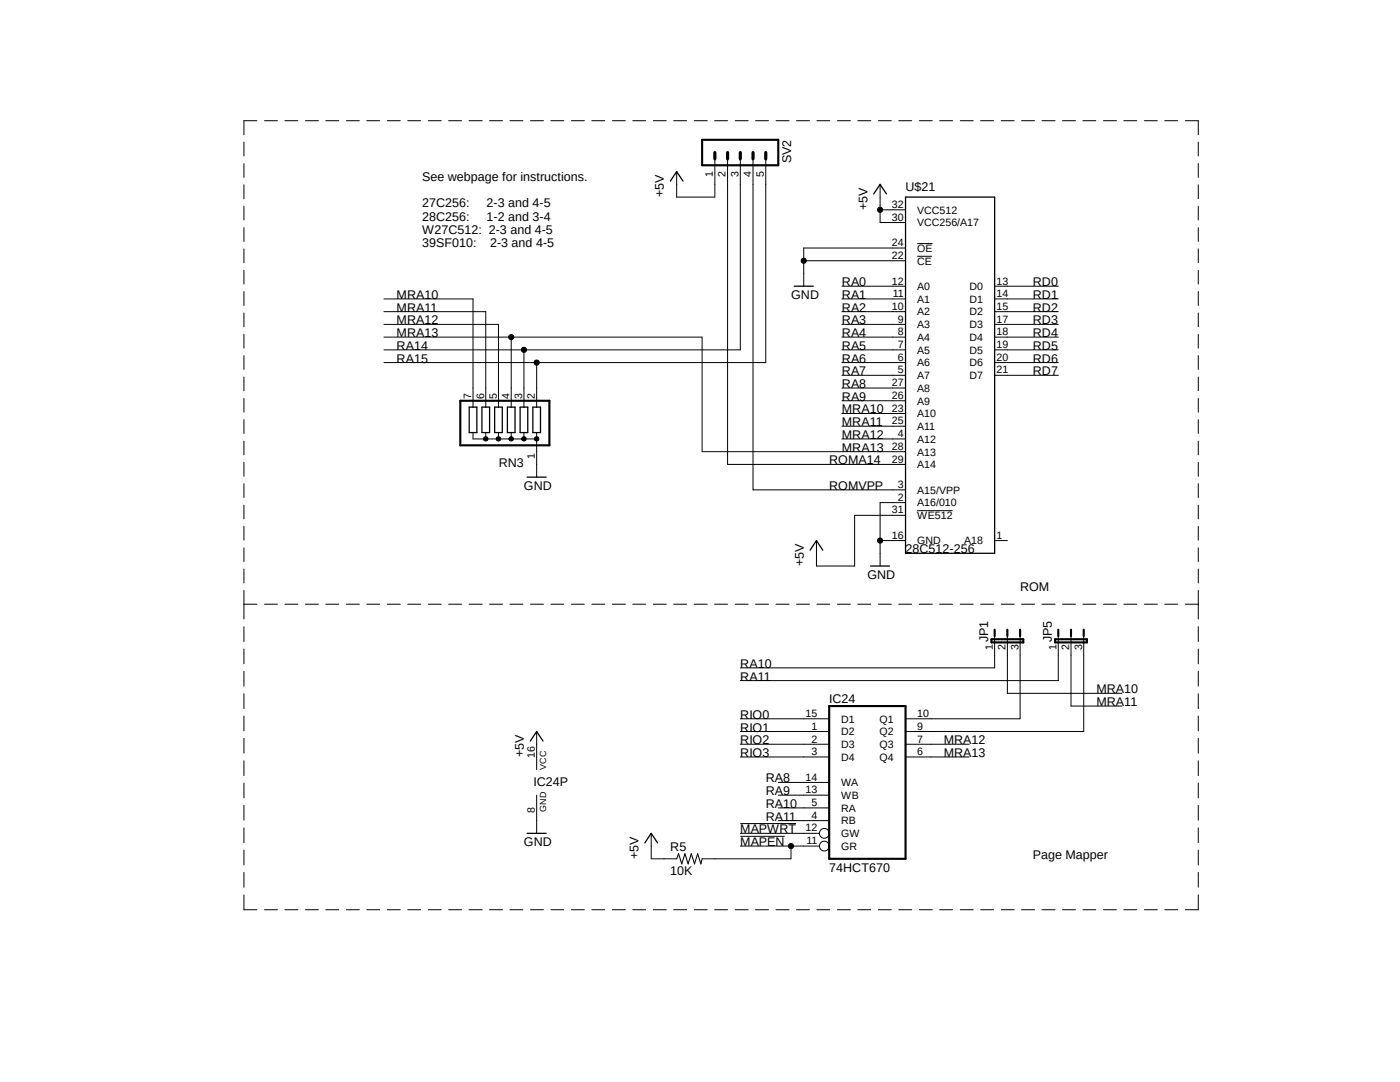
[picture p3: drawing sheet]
<svg xmlns="http://www.w3.org/2000/svg" width="279mm" height="216mm" viewBox="0 0 279 216" stroke-linecap="round" stroke-linejoin="round" font-family="sans-serif">
<path d="M48.6 24l190.7 176.3M239.3 24l-190.7 176.3" fill="none" stroke="#fff" stroke-width=".2"/>
<g fill="none" stroke="#000" stroke-width=".2">
<path d="M48.7 28.4v2.7M48.7 32.6v2.8M48.7 36.9v2.8M51.3 24.1h-2.6v2.8M52.8 24.1h2.6M56.9 24.1h2.5M61 24.1h2.5M65 24.1h2.6M69.1 24.1h2.6M73.2 24.1h2.6M77.3 24.1h2.6M81.4 24.1h2.5"/>
<path d="M85.5 24.1h2.6M89.5 24.1h2.6M93.6 24.1h2.6M97.7 24.1h2.6M101.8 24.1h2.6M105.9 24.1h2.6M109.9 24.1h2.6M114 24.1h2.6M118.1 24.1h2.6M122.2 24.1h2.6M126.3 24.1h2.6M130.4 24.1h2.6"/>
<path d="M134.5 24.1h2.5M138.6 24.1h2.5M142.6 24.1h2.6M142.7 31.7v7.6h-7.7v-5.1M145.2 31.7v61h35.5M146.7 24.1h2.6M147.7 31.7v38.1h-71.1M150.3 31.7v66h30.4M150.8 24.1h2.6M152.8 31.7v40.6h-76.2M154.9 24.1h2.6M159 24.1h2.5"/>
<path d="M163 24.1h2.6M167.1 24.1h2.6M171.2 24.1h2.6M175.3 24.1h2.6M175.6 36.8v7.6h5.1M179.4 24.1h2.5M183.5 24.1h2.6M187.5 24.1h2.6M191.6 24.1h2.6M195.7 24.1h2.6M199.8 24.1h2.6M203.9 24.1h2.6"/>
<path d="M207.9 24.1h2.7M212 24.1h2.6M216.1 24.1h2.6M220.2 24.1h2.6M224.3 24.1h2.6M228.4 24.1h2.6M232.5 24.1h2.5M236.6 24.1h2.5v2.8M239.1 28.4v2.7M239.1 32.6v2.8M239.1 36.9v2.8M48.7 41.1v2.8"/>
<path d="M48.7 45.4v2.8M48.7 49.7v2.7M48.7 53.9v2.8M48.7 58.2v2.8M76.6 59.6h17.8v21.6M160.4 52h20.3M168 57.1h12.7M168 59.6h12.7M175.6 41.9h5.1M180.7 49.5h-20.3v7.6M183 51.1h3M183 48.6h3.1"/>
<path d="M198.5 57.1h12.7M198.5 59.6h12.7M239.1 41.1v2.8M239.1 45.4v2.8M239.1 49.7v2.7M239.1 53.9v2.8M239.1 58.2v2.8M48.7 62.4v2.8M48.7 66.7v2.8M48.7 71v2.7M48.7 75.2v2.8M48.7 79.5v2.8"/>
<path d="M76.6 62.2h20.3v19M76.6 64.7h22.9v16.5M76.6 67.3h63.5v22.8h40.6M102 67.3v13.9M104.6 69.8v11.4M107.1 72.3v8.9M168 62.2h12.7M168 64.7h12.7M168 67.3h12.7M168 69.8h12.7M168 72.3h12.7M168 74.9h12.7"/>
<path d="M168 77.4h12.7M168 80h12.7M198.5 62.2h12.7M198.5 64.7h12.7M198.5 67.3h12.7M198.5 69.8h12.7M198.5 72.3h12.7M198.5 74.9h12.7M239.1 62.4v2.8M239.1 66.7v2.8M239.1 71v2.7M239.1 75.2v2.8"/>
<path d="M239.1 79.5v2.8M48.7 83.7v2.8M48.7 88v2.8M48.7 92.2v2.8M48.7 96.5v2.8M94.4 86.3v1.3h12.7M96.6 87.2l.3-.1 .4 .1 .1 .4-.1 .3-.4 .1-.3-.1-.1-.3 .5-.1-.5 .1zM96.9 86.3v1.3M99.1 87.2l.4-.1 .3 .1 .1 .4-.1 .3-.3 .1-.4-.1-.1-.3 .5-.1-.5 .1zM99.5 86.3v1.3M101.7 87.2l.3-.1 .4 .1 .1 .4-.1 .3-.4 .1-.3-.1-.1-.3 .5-.1-.5 .1zM102 86.3v1.3"/>
<path d="M104.2 87.2l.4-.1 .3 .1 .1 .4-.1 .3-.3 .1-.4-.1-.1-.3 .5-.1-.5 .1zM104.6 86.3v1.3M106.8 87.2l.3-.1 .3 .1 .2 .4-.2 .3-.3 .1-.3-.1-.2-.3 .5-.1-.5 .1zM107.1 86.3v8.9M168 82.5h12.7M168 85h12.7M168 87.6h12.7M239.1 83.7v2.8M239.1 88v2.8M239.1 92.2v2.8M239.1 96.5v2.8M48.7 100.8v2.7"/>
<path d="M48.7 105v2.8M48.7 109.3v2.8M48.7 113.5v2.8M48.7 117.8v5.7M175.6 107.9h5.1M180.7 100.3h-5.1v12.6M180.7 102.8h-10.1v10.1h-7.7v-5M183 101.9h7.1M198.5 107.9h2.5M239.1 100.8v2.7M239.1 105v2.8M239.1 109.3v2.8"/>
<path d="M239.1 113.5v2.8M239.1 117.8v5.7M48.7 125.1v2.9M48.7 129.5v3M48.7 133.9v3M48.7 138.4v3M48.7 120.6h2.6M52.8 120.6h2.6M56.9 120.6h2.5M61 120.6h2.5M65 120.6h2.6M69.1 120.6h2.6"/>
<path d="M73.2 120.6h2.6M77.3 120.6h2.6M81.4 120.6h2.5M85.5 120.6h2.6M89.5 120.6h2.6M93.6 120.6h2.6M97.7 120.6h2.6M101.8 120.6h2.6M105.9 120.6h2.6M109.9 120.6h2.6M114 120.6h2.6M118.1 120.6h2.6"/>
<path d="M122.2 120.6h2.6M126.3 120.6h2.6M130.4 120.6h2.6M134.5 120.6h2.5M138.6 120.6h2.5M142.6 120.6h2.6M146.7 120.6h2.6M150.8 120.6h2.6M154.9 120.6h2.6M159 120.6h2.5M163 120.6h2.6M167.1 120.6h2.6"/>
<path d="M171.2 120.6h2.6M175.3 120.6h2.6M179.4 120.6h2.5M183.5 120.6h2.6M187.5 120.6h2.6M191.6 120.6h2.6M195.7 120.6h2.6M198.5 126.9v6.4h-50.8M199.8 120.6h2.6M201 126.9v11.4h22.9M203.6 126.9v16.5h-22.9M203.9 120.6h2.6"/>
<path d="M207.9 120.6h2.7M211.2 126.9v8.9h-63.5M212 120.6h2.6M213.7 126.9v14h10.2M216.1 120.6h2.6M216.3 126.9v19.1h-35.6M220.2 120.6h2.6M224.3 120.6h2.6M228.4 120.6h2.6M232.5 120.6h2.5M236.6 120.6h2.5M239.1 125.1v2.9"/>
<path d="M239.1 129.5v3M239.1 133.9v3M239.1 138.4v3M48.7 142.9v2.9M48.7 147.3v3M48.7 151.8v3M48.7 156.3v2.9M107.1 146v7.6M107.1 158.7v7.6M147.7 146h17.8M147.7 148.5h17.8M147.7 151h17.8"/>
<path d="M147.7 143.4h17.8M155.3 158.7h10.2M155.3 156.1h10.2M180.7 148.5h12.7M180.7 151h12.7M239.1 142.9v2.9M239.1 147.3v3M239.1 151.8v3M239.1 156.3v2.9M48.7 178.6v2.9h2.6M48.7 160.7v3M48.7 165.2v2.9"/>
<path d="M48.7 169.6v3M48.7 174.1v2.9M130 166.3v5.1h5M147.7 166.9h8.9M147.7 164.3h11.2M147.7 168.8h15.8M147.7 166.3h15.8M155.3 163.7h10.2M155.3 161.2h10.2M157.9 168.8v2.6h-17.8M239.1 178.6v2.9h-2.5M239.1 160.7v3"/>
<path d="M239.1 165.2v2.9M239.1 169.6v3M239.1 174.1v2.9M52.8 181.5h2.6M56.9 181.5h2.5M61 181.5h2.5M65 181.5h2.6M69.1 181.5h2.6M73.2 181.5h2.6M77.3 181.5h2.6M81.4 181.5h2.5M85.5 181.5h2.6"/>
<path d="M89.5 181.5h2.6M93.6 181.5h2.6M97.7 181.5h2.6M101.8 181.5h2.6M105.9 181.5h2.6M109.9 181.5h2.6M114 181.5h2.6M118.1 181.5h2.6M122.2 181.5h2.6M126.3 181.5h2.6M130.4 181.5h2.6M134.5 181.5h2.5"/>
<path d="M138.6 181.5h2.5M142.6 181.5h2.6M146.7 181.5h2.6M150.8 181.5h2.6M154.9 181.5h2.6M159 181.5h2.5M163 181.5h2.6M167.1 181.5h2.6M171.2 181.5h2.6M175.3 181.5h2.6M179.4 181.5h2.5M183.5 181.5h2.6"/>
<path d="M187.5 181.5h2.6M191.6 181.5h2.6M195.7 181.5h2.6M199.8 181.5h2.6M203.9 181.5h2.6M207.9 181.5h2.7M212 181.5h2.6M216.1 181.5h2.6M220.2 181.5h2.6M224.3 181.5h2.6M228.4 181.5h2.6M232.5 181.5h2.5"/>
<circle cx="160.4" cy="52" r=".51"/>
<circle cx="175.6" cy="41.9" r=".51"/>
<circle cx="102" cy="67.3" r=".51"/>
<circle cx="104.6" cy="69.8" r=".51"/>
<circle cx="107.1" cy="72.3" r=".51"/>
<circle cx="175.6" cy="107.9" r=".51"/>
<circle cx="157.9" cy="168.8" r=".51"/>
<circle cx="164.5" cy="168.8" r=".98"/>
<circle cx="164.5" cy="166.3" r=".98"/>
</g>
<path d="M140.1 27.9h15.2v5.1h-15.2zM91.9 80h17.7v8.9h-17.7zM197.9 127.6h6.3v.6h-6.3zM198.5 125.6v1.3M201 125.6v1.3M203.6 125.6v1.3M210.6 127.6h6.3v.6h-6.3zM211.2 125.6v1.3M213.7 125.6v1.3M216.3 125.6v1.3M165.5 140.9h15.2v30.5h-15.2z" fill="none" stroke="#000" stroke-width=".42"/>
<path d="M142.7 30.4v1.3M145.2 30.4v1.3M147.7 30.4v1.3M150.3 30.4v1.3M152.8 30.4v1.3" fill="none" stroke="#000" stroke-width=".63"/>
<g fill="none" stroke="#000" stroke-width=".25">
<path d="M133.8 36.2l1.2-2 1.3 2M174.4 38.7l1.2-1.9 1.3 1.9M180.7 39.3h17.8v71.1h-17.8zM158.5 57.1h3.8M93.6 81.2h1.6v5.1h-1.6zM96.2 81.2h1.5v5.1h-1.5zM98.7 81.2h1.5v5.1h-1.5zM101.3 81.2h1.5v5.1h-1.5zM103.8 81.2h1.5v5.1h-1.5zM105.2 95.2h3.8M106.3 81.2h1.6v5.1h-1.6zM161.7 109.8l1.2-1.9 1.3 1.9"/>
<path d="M173.7 112.9h3.8M105.8 147.9l1.3-1.9 1.3 1.9M105.2 166.3h3.8M128.7 168.2l1.3-1.9 1.2 1.9"/>
</g>
<path d="M135 171.4l.4-1.1 .7 2.1 .6-2.1 .6 2.1 .7-2.1 .6 2.1 .6-2.1 .7 2.1 .2-1" fill="none" stroke="#000" stroke-width=".21"/>
<g fill="#000">
<path d="M96.6 87.2l.3-.1 .4 .1 .1 .4-.1 .3-.4 .1-.3-.1-.1-.3 .5-.1-.5 .1z" fill-rule="evenodd"/>
<path d="M99.1 87.2l.4-.1 .3 .1 .1 .4-.1 .3-.3 .1-.4-.1-.1-.3 .5-.1-.5 .1z" fill-rule="evenodd"/>
<path d="M101.7 87.2l.3-.1 .4 .1 .1 .4-.1 .3-.4 .1-.3-.1-.1-.3 .5-.1-.5 .1z" fill-rule="evenodd"/>
<path d="M104.2 87.2l.4-.1 .3 .1 .1 .4-.1 .3-.3 .1-.4-.1-.1-.3 .5-.1-.5 .1z" fill-rule="evenodd"/>
<path d="M106.8 87.2l.3-.1 .3 .1 .2 .4-.2 .3-.3 .1-.3-.1-.2-.3 .5-.1-.5 .1z" fill-rule="evenodd"/>
<circle cx="160.4" cy="52" r=".51"/>
<circle cx="175.6" cy="41.9" r=".51"/>
<circle cx="102" cy="67.3" r=".51"/>
<circle cx="104.6" cy="69.8" r=".51"/>
<circle cx="107.1" cy="72.3" r=".51"/>
<circle cx="175.6" cy="107.9" r=".51"/>
<circle cx="157.9" cy="168.8" r=".51"/>
</g>
<g font-size="2.5">
<text x="157.9" y="32.6" transform="rotate(-90 157.9 32.6)">SV2</text>
<text x="84.2" y="36">See webpage for instructions.</text>
<text x="84.2" y="41.4">27C256:</text>
<text x="97.1" y="41.4">2-3 and 4-5</text>
<text x="132.5" y="39.3" transform="rotate(-90 132.5 39.3)">+5V</text>
<text x="173.1" y="41.9" transform="rotate(-90 173.1 41.9)">+5V</text>
<text x="180.7" y="38.1">U$21</text>
<text x="84.2" y="44">28C256:</text>
<text x="84.2" y="46.7">W27C512: 2-3 and 4-5</text>
<text x="97.1" y="44">1-2 and 3-4</text>
<text x="84.2" y="49.4">39SF010:</text>
<text x="97.8" y="49.4">2-3 and 4-5</text>
<text x="79.2" y="59.6">MRA10</text>
<text x="157.9" y="59.6">GND</text>
<text x="168" y="57.1">RA0</text>
<text x="168" y="59.6">RA1</text>
<text x="206.1" y="57.1">RD0</text>
<text x="206.1" y="59.6">RD1</text>
<text x="79.2" y="64.7">MRA12</text>
<text x="79.2" y="62.2">MRA11</text>
<text x="168" y="62.2">RA2</text>
<text x="168" y="64.7">RA3</text>
<text x="206.1" y="62.2">RD2</text>
<text x="206.1" y="64.7">RD3</text>
<text x="79.2" y="67.3">MRA13</text>
<text x="79.2" y="69.8">RA14</text>
<text x="168" y="67.3">RA4</text>
<text x="168" y="69.8">RA5</text>
<text x="206.1" y="67.3">RD4</text>
<text x="206.1" y="69.8">RD5</text>
<text x="79.2" y="72.3">RA15</text>
<text x="168" y="77.4">RA8</text>
<text x="168" y="72.3">RA6</text>
<text x="168" y="74.9">RA7</text>
<text x="206.1" y="72.3">RD6</text>
<text x="206.1" y="74.9">RD7</text>
<text x="168" y="80">RA9</text>
<text x="168" y="82.5">MRA10</text>
<text x="168" y="85">MRA11</text>
<text x="168" y="87.6">MRA12</text>
<text x="99.5" y="93.2">RN3</text>
<text x="165.5" y="92.7">ROMA14</text>
<text x="168" y="90.1">MRA13</text>
<text x="104.6" y="97.7">GND</text>
<text x="165.5" y="97.7">ROMVPP</text>
<text x="160.4" y="112.9" transform="rotate(-90 160.4 112.9)">+5V</text>
<text x="180.7" y="110.4">28C512-256</text>
<text x="173.1" y="115.5">GND</text>
<text x="203.6" y="118">ROM</text>
<text x="197.2" y="128.2" transform="rotate(-90 197.2 128.2)">JP1</text>
<text x="209.9" y="128.2" transform="rotate(-90 209.9 128.2)">JP5</text>
<text x="147.7" y="133.3">RA10</text>
<text x="147.7" y="135.8">RA11</text>
<text x="147.7" y="143.4">RIO0</text>
<text x="165.5" y="140.3">IC24</text>
<text x="218.8" y="138.3">MRA10</text>
<text x="218.8" y="140.9">MRA11</text>
<text x="147.7" y="146">RIO1</text>
<text x="147.7" y="148.5">RIO2</text>
<text x="188.3" y="148.5">MRA12</text>
<text x="104.6" y="151" transform="rotate(-90 104.6 151)">+5V</text>
<text x="147.7" y="151">RIO3</text>
<text x="188.3" y="151">MRA13</text>
<text x="106.5" y="156.8">IC24P</text>
<text x="152.8" y="161.2">RA10</text>
<text x="152.8" y="156.1">RA8</text>
<text x="152.8" y="158.7">RA9</text>
<text x="147.7" y="166.3">MAPWRT</text>
<text x="152.8" y="163.7">RA11</text>
<text x="104.6" y="168.8">GND</text>
<text x="127.4" y="171.4" transform="rotate(-90 127.4 171.4)">+5V</text>
<text x="133.8" y="169.8">R5</text>
<text x="147.7" y="168.8">MAPEN</text>
<text x="165.5" y="173.9">74HCT670</text>
<text x="206.1" y="171.4">Page Mapper</text>
<text x="133.8" y="174.7">10K</text>
</g>
<g font-size="2.1">
<text x="142.3" y="35.3" transform="rotate(-90 142.3 35.3)">1</text>
<text x="144.8" y="35.3" transform="rotate(-90 144.8 35.3)">2</text>
<text x="147.4" y="35.3" transform="rotate(-90 147.4 35.3)">3</text>
<text x="149.9" y="35.3" transform="rotate(-90 149.9 35.3)">4</text>
<text x="152.4" y="35.3" transform="rotate(-90 152.4 35.3)">5</text>
<text x="178" y="41.5">32</text>
<text x="178" y="44.1">30</text>
<text x="183" y="42.6">VCC512</text>
<text x="183" y="45.2">VCC256/A17</text>
<text x="178" y="51.7">22</text>
<text x="178" y="49.1">24</text>
<text x="183" y="52.8">CE</text>
<text x="183" y="50.2">OE</text>
<text x="178" y="56.8">12</text>
<text x="178.2" y="59.3">11</text>
<text x="183" y="57.9">A0</text>
<text x="193.5" y="57.9">D0</text>
<text x="198.9" y="56.8">13</text>
<text x="198.9" y="59.3">14</text>
<text x="178" y="61.8">10</text>
<text x="179.2" y="64.4">9</text>
<text x="183" y="60.4">A1</text>
<text x="183" y="62.9">A2</text>
<text x="183" y="65.5">A3</text>
<text x="193.5" y="60.4">D1</text>
<text x="193.5" y="62.9">D2</text>
<text x="193.5" y="65.5">D3</text>
<text x="198.9" y="61.8">15</text>
<text x="198.9" y="64.4">17</text>
<text x="179.2" y="66.9">8</text>
<text x="179.2" y="69.5">7</text>
<text x="183" y="68">A4</text>
<text x="183" y="70.6">A5</text>
<text x="193.5" y="68">D4</text>
<text x="193.5" y="70.6">D5</text>
<text x="198.9" y="66.9">18</text>
<text x="198.9" y="69.5">19</text>
<text x="178" y="77">27</text>
<text x="179.2" y="72">6</text>
<text x="179.2" y="74.5">5</text>
<text x="183" y="73.1">A6</text>
<text x="183" y="75.6">A7</text>
<text x="193.5" y="73.1">D6</text>
<text x="193.5" y="75.6">D7</text>
<text x="198.9" y="72">20</text>
<text x="198.9" y="74.5">21</text>
<text x="94.1" y="79.6" transform="rotate(-90 94.1 79.6)">7</text>
<text x="96.6" y="79.6" transform="rotate(-90 96.6 79.6)">6</text>
<text x="99.1" y="79.6" transform="rotate(-90 99.1 79.6)">5</text>
<text x="101.7" y="79.6" transform="rotate(-90 101.7 79.6)">4</text>
<text x="104.2" y="79.6" transform="rotate(-90 104.2 79.6)">3</text>
<text x="106.8" y="79.6" transform="rotate(-90 106.8 79.6)">2</text>
<text x="178" y="79.6">26</text>
<text x="178" y="82.1">23</text>
<text x="183" y="78.2">A8</text>
<text x="183" y="80.7">A9</text>
<text x="183" y="83.3">A10</text>
<text x="178" y="84.7">25</text>
<text x="178" y="89.7">28</text>
<text x="179.2" y="87.2">4</text>
<text x="183" y="85.8">A11</text>
<text x="183" y="88.3">A12</text>
<text x="106.8" y="91.7" transform="rotate(-90 106.8 91.7)">1</text>
<text x="178" y="92.3">29</text>
<text x="183" y="93.4">A14</text>
<text x="183" y="90.9">A13</text>
<text x="179.2" y="97.4">3</text>
<text x="179.2" y="99.9">2</text>
<text x="183" y="98.5">A15/VPP</text>
<text x="183" y="101">A16/010</text>
<text x="178" y="107.5">16</text>
<text x="178" y="102.4">31</text>
<text x="183" y="103.6">WE512</text>
<text x="198.9" y="107.5">1</text>
<text x="183" y="108.6">GND</text>
<text x="192.4" y="108.6">A18</text>
<text x="198.2" y="129.8" transform="rotate(-90 198.2 129.8)">1</text>
<text x="200.7" y="129.8" transform="rotate(-90 200.7 129.8)">2</text>
<text x="203.2" y="129.8" transform="rotate(-90 203.2 129.8)">3</text>
<text x="210.9" y="129.8" transform="rotate(-90 210.9 129.8)">1</text>
<text x="213.4" y="129.8" transform="rotate(-90 213.4 129.8)">2</text>
<text x="215.9" y="129.8" transform="rotate(-90 215.9 129.8)">3</text>
<text x="160.8" y="143.1">15</text>
<text x="183" y="143.1">10</text>
<text x="162" y="145.6">1</text>
<text x="162" y="148.2">2</text>
<text x="167.9" y="144.2">D1</text>
<text x="167.9" y="146.7">D2</text>
<text x="167.9" y="149.3">D3</text>
<text x="175.6" y="149.3">Q3</text>
<text x="175.6" y="146.7">Q2</text>
<text x="175.6" y="144.2">Q1</text>
<text x="183" y="148.2">7</text>
<text x="183" y="145.6">9</text>
<text x="106.8" y="151.3" transform="rotate(-90 106.8 151.3)">16</text>
<text x="160.8" y="155.7">14</text>
<text x="162" y="150.7">3</text>
<text x="167.9" y="151.8">D4</text>
<text x="175.6" y="151.8">Q4</text>
<text x="183" y="150.7">6</text>
<text x="160.8" y="158.3">13</text>
<text x="162" y="160.8">5</text>
<text x="167.9" y="159.4">WB</text>
<text x="167.9" y="156.9">WA</text>
<text x="167.9" y="162">RA</text>
<text x="106.8" y="162.2" transform="rotate(-90 106.8 162.2)">8</text>
<text x="160.8" y="165.9">12</text>
<text x="162" y="163.4">4</text>
<text x="167.9" y="164.5">RB</text>
<text x="167.9" y="167">GW</text>
<text x="161" y="168.4">11</text>
<text x="167.9" y="169.6">GR</text>
</g>
<g font-size="1.8">
<text x="109" y="153.6" transform="rotate(-90 109 153.6)">VCC</text>
<text x="109" y="162" transform="rotate(-90 109 162)">GND</text>
</g>
</svg>
